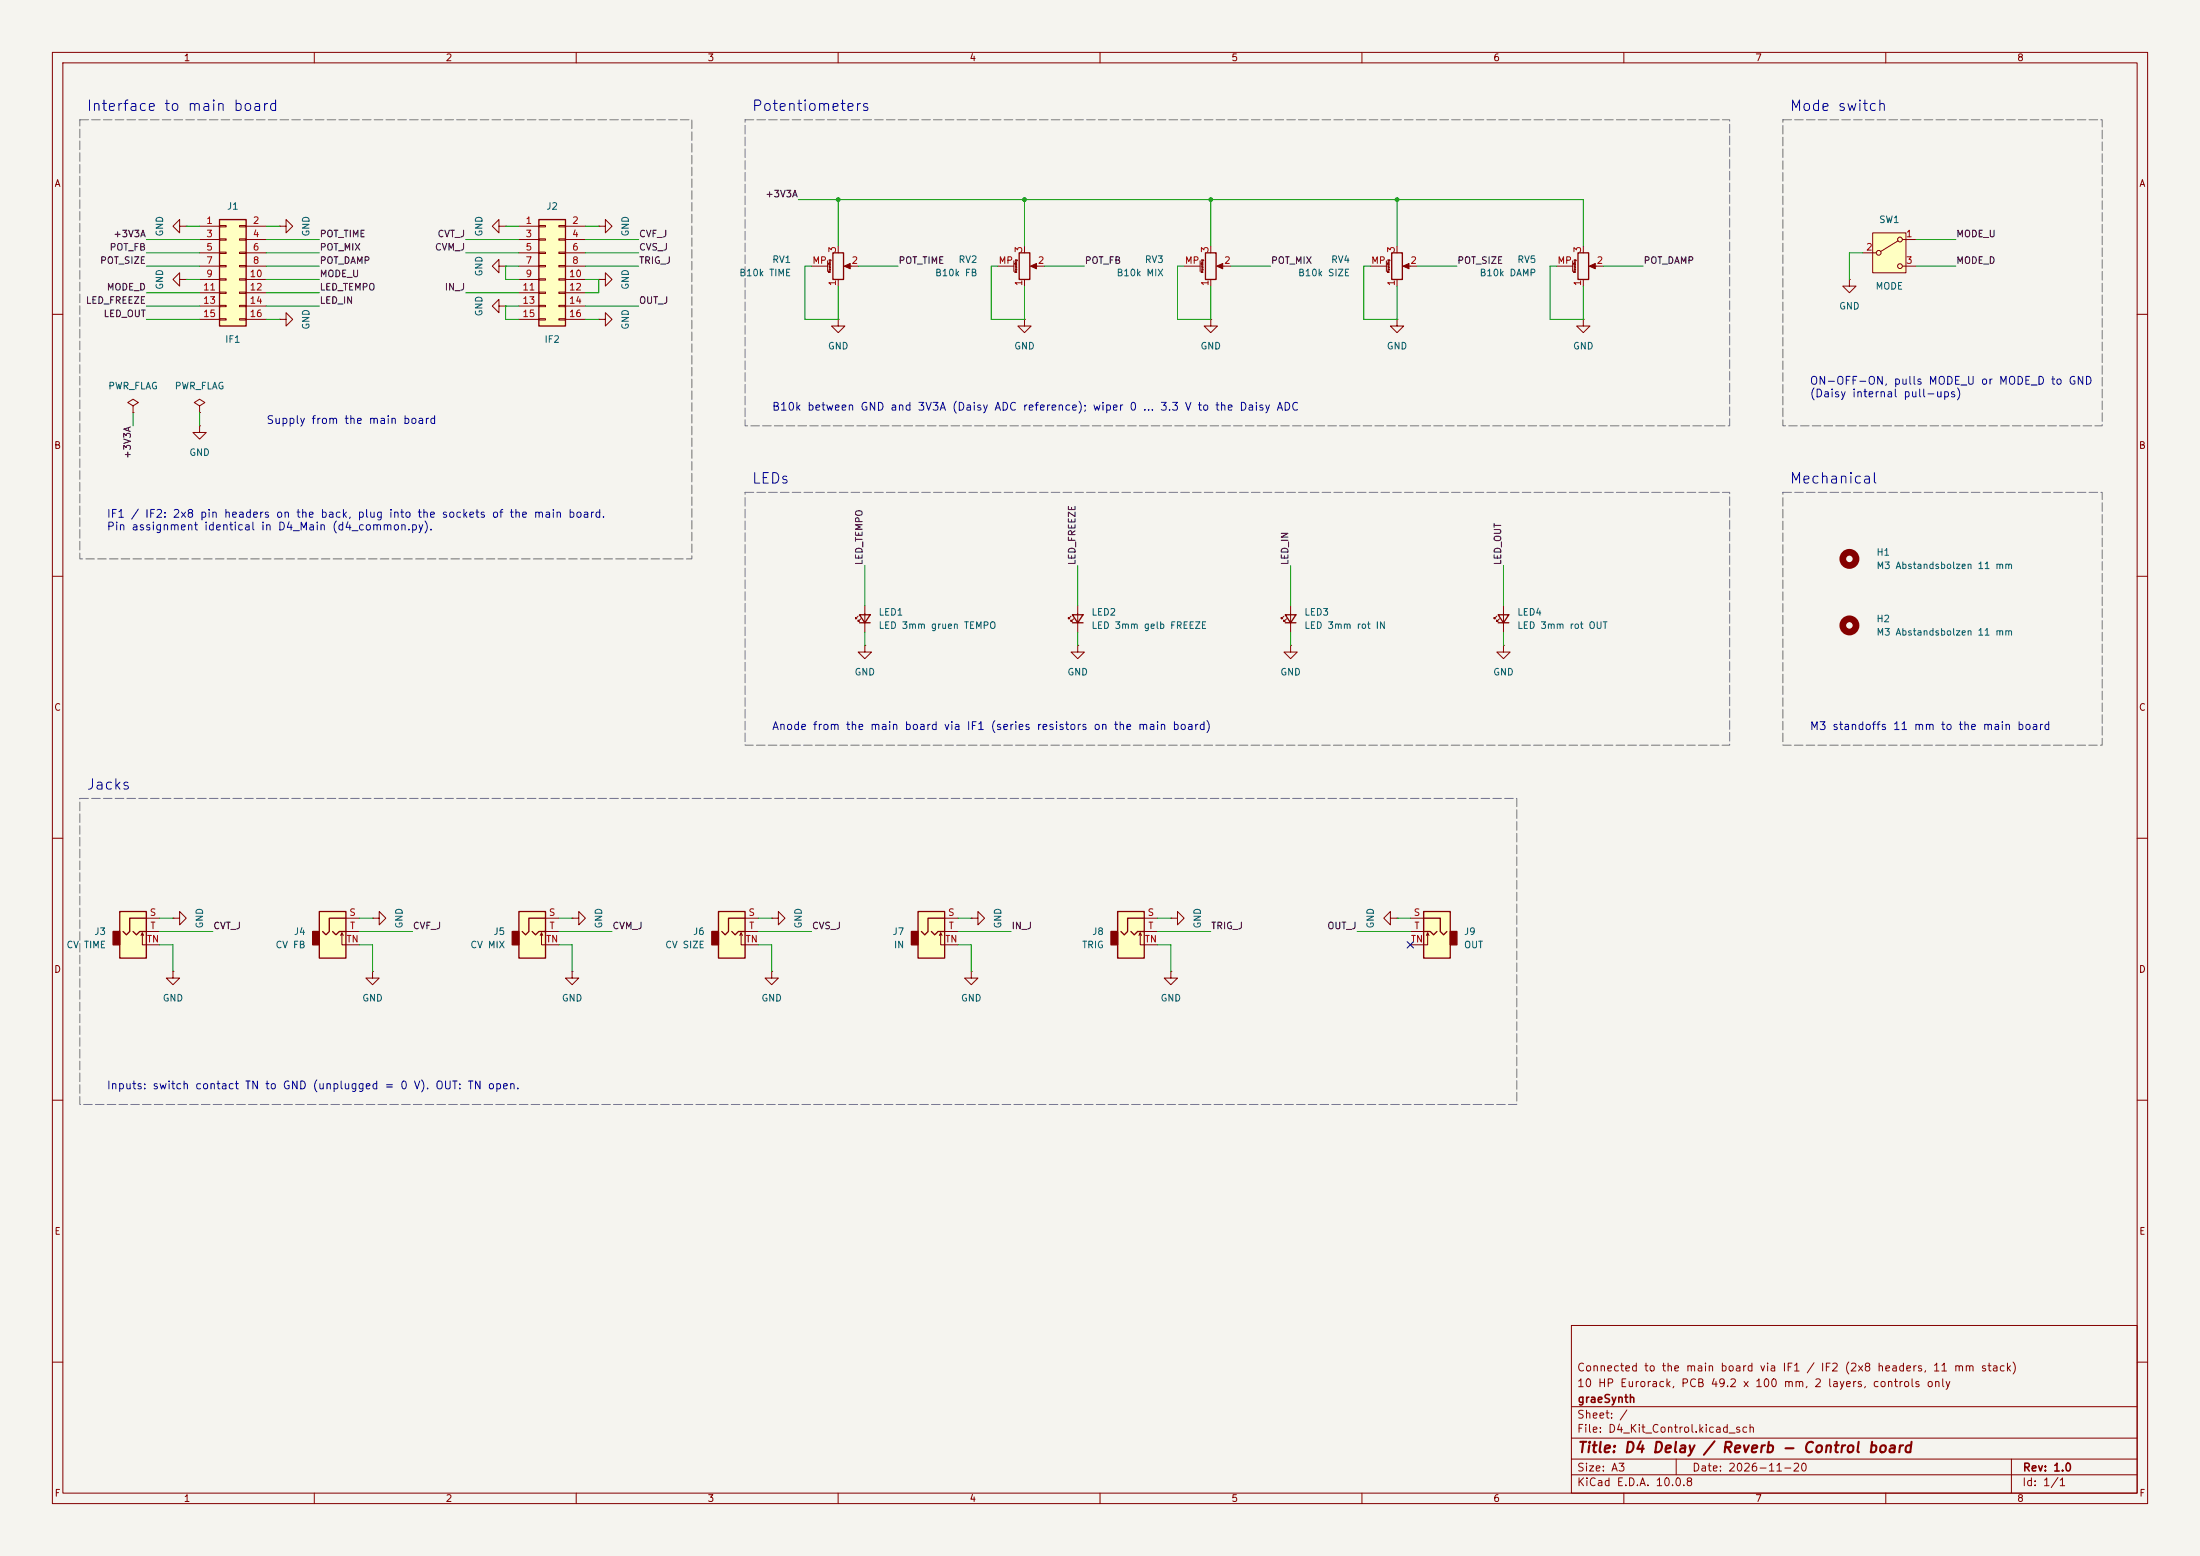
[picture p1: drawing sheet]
<svg xmlns="http://www.w3.org/2000/svg" width="420mm" height="297mm" viewBox="0 0 420 297" stroke-linecap="round" stroke-linejoin="round" font-family="sans-serif">
<path d="M0 0h420v297h-420z" fill="#f5f4ef" stroke="#f5f4ef" stroke-width=".19"/>
<g fill="none" stroke="#840000" stroke-width=".19">
<path d="M10 10h400v277h-400zM12 12h396v273h-396zM60 10v2M110 10v2M160 10v2M210 10v2M260 10v2M310 10v2M360 10v2M10 60h2M408 60h2M10 110h2"/>
<path d="M408 110h2M10 160h2M408 160h2M10 210h2M408 210h2M300 253h108v32h-108zM10 260h2M300 278.5h108M300 274.5h108M300 268.5h108M320 278.5v3M384 278.5v6.5"/>
<path d="M408 260h2M60 285v2M110 285v2M160 285v2M210 285v2M260 285v2M300 281.5h108M310 285v2M360 285v2"/>
</g>
<path d="M22.9 174h5v8.9h-5z" fill="#ffffc2"/>
<path d="M21.6 177.8h1.3v2.5h-1.3z" fill="#840000" stroke="#840000" stroke-width=".25"/>
<path d="M230.1 48.3h2.1v5h-2.1zM265.7 48.3h2v5h-2zM22.9 174h5v8.9h-5zM25.4 177.8l.6 .6 .7-.6h1.2M27.9 175.3h-3.1v2.5l-.7 .6-.6-.6" fill="none" stroke="#840000" stroke-width=".25"/>
<g fill="none" stroke="#840000" stroke-width=".19">
<path d="M34.3 43.2v-1.3l-1.3 1.3 1.3 1.3v-1.3h1.3M35.6 43.2h.1M95.2 43.2v-1.3l-1.2 1.3 1.2 1.3v-1.3h1.3M95.2 50.8v-1.3l-1.2 1.3 1.2 1.3v-1.3h1.3M95.2 58.4v-1.2l-1.2 1.2 1.2 1.3v-1.3h1.3M96.5 43.2h.1M96.5 50.8h.1M96.5 58.4h.1M114.3 43.2h1.3v-1.3l1.2 1.3-1.2 1.3v-1.3M114.3 43.2h.1M114.3 53.3h1.3v-1.2l1.2 1.2-1.2 1.3v-1.3M114.3 53.3h.1"/>
<path d="M226.1 50.8h3M229.1 49.8v2M231.1 47v1.3M231.1 53.3v1.3M232.7 50.8h2.2M261.6 50.8h3.1M264.7 49.8v2M266.7 47v1.3M266.7 53.3v1.3M268.2 50.8h2.3M53.3 61h1.3v-1.3l1.3 1.3-1.3 1.2v-1.2M53.3 61h.1"/>
<path d="M114.3 61h1.3v-1.3l1.2 1.3-1.2 1.2v-1.2M114.3 61h.1M195.6 61v1.2h1.2l-1.2 1.3-1.3-1.3h1.3M195.6 61h.1M231.1 61v1.2h1.3l-1.3 1.3-1.2-1.3h1.2M231.1 61h.1M26.9 178.6l.3-.5v2.2h3.3M27.2 178.1l.2 .5M27.9 175.3h2.6M27.9 177.8h2.6"/>
</g>
<g fill="#840000" stroke="#840000" stroke-width=".19">
<path d="M232.3 50.8l1.1-.5v1z"/>
<path d="M267.8 50.8l1.2-.5v1z"/>
</g>
<path d="M41.9 41.9h5.1v20.3h-5.1z" fill="#ffffc2"/>
<path d="M41.9 41.9h5.1v20.3h-5.1z" fill="none" stroke="#840000" stroke-width=".25"/>
<g fill="none" stroke="#840000" stroke-width=".19">
<path d="M38.1 43.2h3.8M38.1 45.7h3.8M38.1 48.3h3.8M38.1 50.8h3.8M38.1 53.3h3.8M38.1 55.9h3.8M38.1 58.4h3.8M41.9 43.1h1.3v.2h-1.3zM41.9 45.6h1.3v.2h-1.3zM41.9 48.1h1.3v.3h-1.3zM41.9 50.7h1.3v.2h-1.3zM41.9 53.2h1.3v.3h-1.3z"/>
<path d="M41.9 55.8h1.3v.2h-1.3zM41.9 58.3h1.3v.2h-1.3zM45.7 43.1h1.3v.2h-1.3zM45.7 45.6h1.3v.2h-1.3zM45.7 48.1h1.3v.3h-1.3zM45.7 50.7h1.3v.2h-1.3zM45.7 53.2h1.3v.3h-1.3zM45.7 55.8h1.3v.2h-1.3zM45.7 58.3h1.3v.2h-1.3zM47 43.2h3.8M47 45.7h3.8M47 48.3h3.8"/>
<path d="M47 50.8h3.8M47 53.3h3.8M47 55.9h3.8M47 58.4h3.8M38.1 61h3.8M41.9 60.8h1.3v.3h-1.3zM45.7 60.8h1.3v.3h-1.3zM47 61h3.8M223.5 175.3h1.3v-1.3l1.3 1.3-1.3 1.2v-1.2M223.5 175.3h.1"/>
</g>
<path d="M271.8 174h5.1v8.9h-5.1z" fill="#ffffc2"/>
<path d="M276.9 177.8h1.2v2.5h-1.2z" fill="#840000" stroke="#840000" stroke-width=".25"/>
<path d="M271.8 174h5.1v8.9h-5.1zM271.8 177.8h1.2l.7 .6 .6-.6M271.8 175.3h3.2v2.5l.6 .6 .6-.6" fill="none" stroke="#840000" stroke-width=".25"/>
<g fill="none" stroke="#840000" stroke-width=".19">
<path d="M38.1 77.5l1-.7-1-.6-1 .6 1 .7v1.2M38.1 78.7h.1M246.4 123.2v1.3h1.2l-1.2 1.2-1.3-1.2h1.3M246.4 123.2h.1M185.4 175.3h1.3v-1.3l1.3 1.3-1.3 1.2v-1.2M185.4 175.3h.1M265.4 175.3v-1.3l-1.2 1.3 1.2 1.2v-1.2h1.3M266.7 175.3h.1M269.2 175.3h2.6M269.2 177.8h2.6M272.5 178.1l-.2 .5M272.8 178.6l-.3-.5v2.2h-3.3"/>
<path d="M185.4 185.4v1.3h1.3l-1.3 1.3-1.3-1.3h1.3M185.4 185.4h.1M223.5 185.4v1.3h1.3l-1.3 1.3-1.3-1.3h1.3M223.5 185.4h.1"/>
</g>
<path d="M213.4 174h5v8.9h-5z" fill="#ffffc2"/>
<path d="M212.1 177.8h1.3v2.5h-1.3z" fill="#840000" stroke="#840000" stroke-width=".25"/>
<path d="M213.4 174h5v8.9h-5zM215.9 177.8l.6 .6 .7-.6h1.2M218.4 175.3h-3.1v2.5l-.7 .6-.6-.6" fill="none" stroke="#840000" stroke-width=".25"/>
<path d="M217.4 178.6l.3-.5v2.2h3.3M217.7 178.1l.2 .5M218.4 175.3h2.6M218.4 177.8h2.6M33 185.4v1.3h1.3l-1.3 1.3-1.3-1.3h1.3M33 185.4h.1" fill="none" stroke="#840000" stroke-width=".19"/>
<path d="M61 174h5v8.9h-5z" fill="#ffffc2"/>
<path d="M59.7 177.8h1.3v2.5h-1.3z" fill="#840000" stroke="#840000" stroke-width=".25"/>
<path d="M301.2 48.3h2.1v5h-2.1zM245.4 117.3h2l-1 1.6zM245.4 118.9h2M286 117.3h2l-1 1.6zM286 118.9h2M61 174h5v8.9h-5zM63.5 177.8l.6 .6 .7-.6h1.2M66 175.3h-3.1v2.5l-.7 .6-.6-.6" fill="none" stroke="#840000" stroke-width=".25"/>
<g fill="none" stroke="#840000" stroke-width=".19">
<path d="M34.3 53.3v-1.2l-1.3 1.2 1.3 1.3v-1.3h1.3M35.6 53.3h.1M297.2 50.8h3M300.2 49.8v2M302.3 47v1.3M302.3 53.3v1.3M303.8 50.8h2.3M353.1 53.3v1.3h1.2l-1.2 1.3-1.3-1.3h1.3M353.1 53.3h.1M266.7 61v1.2h1.3l-1.3 1.3-1.3-1.3h1.3M266.7 61h.1M302.3 61v1.2h1.2l-1.2 1.3-1.3-1.3h1.3"/>
<path d="M302.3 61h.1M245.1 117.6l-.5 .5v-.2v.2h.3M245.6 118.1l-.5 .5v-.2v.2h.3M246.4 115.6v5.1M285.7 117.6l-.5 .5v-.2v.2h.3M286.3 118.1l-.6 .5v-.2v.2h.3M287 115.6v5.1M287 123.2v1.3h1.3l-1.3 1.2-1.3-1.2h1.3M287 123.2h.1M33 175.3h1.3v-1.3l1.3 1.3-1.3 1.2v-1.2M33 175.3h.1M65 178.6l.3-.5v2.2h3.3"/>
<path d="M65.3 178.1l.2 .5M66 175.3h2.6M66 177.8h2.6"/>
</g>
<path d="M303.4 50.8l1.1-.5v1z" fill="#840000" stroke="#840000" stroke-width=".19"/>
<path d="M357.5 44.5h6.4v7.6h-6.4z" fill="#ffffc2"/>
<g fill="none" stroke="#840000" stroke-width=".19">
<path d="M355.6 48.3h2.5M357.5 44.5h6.4v7.6h-6.4zM362.3 46l-3.3 2M363.2 45.7h2.6M363.2 50.8h2.6M160 61v1.2h1.3l-1.3 1.3-1.3-1.3h1.3M160 61h.1M163.8 117.6l-.5 .5v-.2v.2h.3M164.3 118.1l-.5 .5v-.2v.2h.3M165.1 115.6v5.1M204.5 117.6l-.5 .5v-.2v.2h.2M205 118.1l-.5 .5v-.2v.2h.2"/>
<path d="M205.7 115.6v5.1M165.1 123.2v1.3h1.3l-1.3 1.2-1.3-1.2h1.3M165.1 123.2h.1"/>
<circle cx="358.6" cy="48.3" r=".46"/>
<circle cx="362.7" cy="45.7" r=".46"/>
<circle cx="362.7" cy="50.8" r=".46"/>
</g>
<g fill="none" stroke="#840000" stroke-width="1.3">
<circle cx="353.1" cy="119.4" r="1.27"/>
<circle cx="353.1" cy="106.7" r="1.27"/>
</g>
<path d="M164.1 117.3h2l-1 1.6zM164.1 118.9h2M204.7 117.3h2.1l-1.1 1.6zM204.7 118.9h2.1" fill="none" stroke="#840000" stroke-width=".25"/>
<path d="M99.1 174h5v8.9h-5z" fill="#ffffc2"/>
<path d="M97.8 177.8h1.3v2.5h-1.3z" fill="#840000" stroke="#840000" stroke-width=".25"/>
<path d="M159 48.3h2v5h-2zM99.1 174h5v8.9h-5zM101.6 177.8l.6 .6 .7-.6h1.2M104.1 175.3h-3.1v2.5l-.7 .6-.6-.6" fill="none" stroke="#840000" stroke-width=".25"/>
<path d="M154.9 50.8h3.1M158 49.8v2M160 47v1.3M160 53.3v1.3M161.5 50.8h2.3M205.7 123.2v1.3h1.3l-1.3 1.2-1.2-1.2h1.2M205.7 123.2h.1M103.1 178.6l.3-.5v2.2h3.3M103.4 178.1l.2 .5M104.1 175.3h2.6M104.1 177.8h2.6" fill="none" stroke="#840000" stroke-width=".19"/>
<path d="M161.2 50.8l1.1-.5v1z" fill="#840000" stroke="#840000" stroke-width=".19"/>
<path d="M137.2 174h5v8.9h-5z" fill="#ffffc2"/>
<path d="M135.9 177.8h1.3v2.5h-1.3z" fill="#840000" stroke="#840000" stroke-width=".25"/>
<path d="M137.2 174h5v8.9h-5zM139.7 177.8l.6 .6 .7-.6h1.2M142.2 175.3h-3.1v2.5l-.7 .6-.6-.6" fill="none" stroke="#840000" stroke-width=".25"/>
<path d="M141.2 178.6l.3-.5v2.2h3.3M141.5 178.1l.2 .5M142.2 175.3h2.6M142.2 177.8h2.6M147.3 175.3h1.3v-1.3l1.3 1.3-1.3 1.2v-1.2M147.3 175.3h.1M147.3 185.4v1.3h1.3l-1.3 1.3-1.3-1.3h1.3M147.3 185.4h.1" fill="none" stroke="#840000" stroke-width=".19"/>
<path d="M175.3 174h5v8.9h-5z" fill="#ffffc2"/>
<path d="M174 177.8h1.3v2.5h-1.3z" fill="#840000" stroke="#840000" stroke-width=".25"/>
<path d="M194.6 48.3h2v5h-2zM175.3 174h5v8.9h-5zM177.8 177.8l.6 .6 .7-.6h1.2M180.3 175.3h-3.1v2.5l-.7 .6-.6-.6" fill="none" stroke="#840000" stroke-width=".25"/>
<g fill="none" stroke="#840000" stroke-width=".19">
<path d="M53.3 43.2h1.3v-1.3l1.3 1.3-1.3 1.3v-1.3M53.3 43.2h.1M190.5 50.8h3M193.5 49.8v2M195.6 47v1.3M195.6 53.3v1.3M197.1 50.8h2.3M25.4 77.5l1-.7-1-.6-1 .6 1 .7v1.2M25.4 78.7h.1M38.1 81.3v1.3h1.3l-1.3 1.2-1.3-1.2h1.3M38.1 81.3h.1M71.1 175.3h1.3v-1.3l1.3 1.3-1.3 1.2v-1.2"/>
<path d="M71.1 175.3h.1M109.2 175.3h1.3v-1.3l1.3 1.3-1.3 1.2v-1.2M109.2 175.3h.1M179.3 178.6l.3-.5v2.2h3.3M179.6 178.1l.2 .5M180.3 175.3h2.6M180.3 177.8h2.6M71.1 185.4v1.3h1.3l-1.3 1.3-1.3-1.3h1.3M71.1 185.4h.1M109.2 185.4v1.3h1.3l-1.3 1.3-1.3-1.3h1.3M109.2 185.4h.1"/>
</g>
<path d="M196.7 50.8l1.2-.5v1z" fill="#840000" stroke="#840000" stroke-width=".19"/>
<path d="M102.9 41.9h5v20.3h-5z" fill="#ffffc2"/>
<path d="M102.9 41.9h5v20.3h-5z" fill="none" stroke="#840000" stroke-width=".25"/>
<g fill="none" stroke="#840000" stroke-width=".19">
<path d="M99.1 43.2h3.8M99.1 45.7h3.8M99.1 48.3h3.8M99.1 50.8h3.8M99.1 53.3h3.8M99.1 55.9h3.8M99.1 58.4h3.8M102.9 43.1h1.2v.2h-1.2zM102.9 45.6h1.2v.2h-1.2zM102.9 48.1h1.2v.3h-1.2zM102.9 50.7h1.2v.2h-1.2zM102.9 53.2h1.2v.3h-1.2z"/>
<path d="M102.9 55.8h1.2v.2h-1.2zM102.9 58.3h1.2v.2h-1.2zM106.7 43.1h1.2v.2h-1.2zM106.7 45.6h1.2v.2h-1.2zM106.7 48.1h1.2v.3h-1.2zM106.7 50.7h1.2v.2h-1.2zM106.7 53.2h1.2v.3h-1.2zM106.7 55.8h1.2v.2h-1.2zM106.7 58.3h1.2v.2h-1.2zM107.9 43.2h3.9M107.9 45.7h3.9M107.9 48.3h3.9"/>
<path d="M107.9 50.8h3.9M107.9 53.3h3.9M107.9 55.9h3.9M107.9 58.4h3.9M99.1 61h3.8M102.9 60.8h1.2v.3h-1.2zM106.7 60.8h1.2v.3h-1.2zM107.9 61h3.9"/>
</g>
<g fill="none" stroke="#009600" stroke-width=".19">
<path d="M152.4 38.1h149.9v8.9M160 38.1v8.9M195.6 38.1v8.9M231.1 38.1v8.9M266.7 38.1v8.9M27.9 48.3h10.2M27.9 45.7h10.2M27.9 50.8h10.2M27.9 55.9h10.2M27.9 58.4h10.2M35.6 43.2h2.5M35.6 53.3h2.5"/>
<path d="M50.8 43.2h2.5M50.8 48.3h10.2M50.8 45.7h10.2M50.8 50.8h10.2M50.8 53.3h10.2M50.8 55.9h10.2M50.8 58.4h10.2M88.9 48.3h10.2M88.9 45.7h10.2M88.9 55.9h10.2M96.5 43.2h2.6M99.1 58.4h-2.6v2.6h2.6"/>
<path d="M99.1 50.8h-2.6v2.5h2.6M111.8 43.2h2.5M111.8 48.3h10.1M111.8 45.7h10.1M111.8 50.8h10.1M111.8 53.3h2.5v2.6h-2.5M111.8 58.4h10.1M154.9 50.8h-1.2v10.2h6.3v-6.4M163.8 50.8h7.6M190.5 50.8h-1.3v10.2h6.4v-6.4M199.4 50.8h7.6M226.1 50.8h-1.3v10.2h6.3v-6.4"/>
<path d="M234.9 50.8h7.7M261.6 50.8h-1.3v10.2h6.4v-6.4M270.5 50.8h7.6M297.2 50.8h-1.3v10.2h6.4v-6.4M306.1 50.8h7.6M355.6 48.3h-2.5v5M365.8 45.7h7.6M365.8 50.8h7.6M25.4 78.7v2.6M27.9 61h10.2M38.1 78.7v2.6M50.8 61h2.5"/>
<path d="M111.8 61h2.5M165.1 108v7.6M205.7 108v7.6M246.4 108v7.6M287 108v7.6M165.1 120.7v2.5M205.7 120.7v2.5M246.4 120.7v2.5M287 120.7v2.5M30.5 177.8h10.1M30.5 175.3h2.5M68.6 177.8h10.1"/>
<path d="M68.6 175.3h2.5M106.7 177.8h10.1M106.7 175.3h2.5M144.8 177.8h10.1M144.8 175.3h2.5M182.9 177.8h10.1M182.9 175.3h2.5M221 177.8h10.1M221 175.3h2.5M259.1 177.8h10.1M266.7 175.3h2.5M30.5 180.3h2.5v5.1"/>
<path d="M68.6 180.3h2.5v5.1M106.7 180.3h2.5v5.1M144.8 180.3h2.5v5.1M182.9 180.3h2.5v5.1M221 180.3h2.5v5.1"/>
</g>
<path d="M268.6 179.7l1.2 1.2M269.8 179.7l-1.2 1.2" fill="none" stroke="#000084" stroke-width=".19"/>
<path d="M15.2 22.9h116.9v83.8h-116.9zM142.2 22.9h188v58.4h-188zM340.4 22.9h60.9v58.4h-60.9zM142.2 94h188v48.2h-188zM340.4 94h60.9v48.2h-60.9zM15.2 152.4h274.4v58.4h-274.4z" fill="none" stroke="#787878" stroke-width=".19" stroke-dasharray="1.6 .6"/>
<g fill="#009600">
<circle cx="160" cy="38.1" r=".46"/>
<circle cx="231.1" cy="38.1" r=".46"/>
<circle cx="195.6" cy="38.1" r=".46"/>
<circle cx="266.7" cy="38.1" r=".46"/>
</g>
<g font-size="2" fill="#0000c2">
<text x="16.4" y="21.7">Interface to main board</text>
<text x="143.4" y="21.7">Potentiometers</text>
<text x="341.5" y="21.7">Mode switch</text>
<text x="143.4" y="92.8">LEDs</text>
<text x="341.5" y="92.8">Mechanical</text>
<text x="16.4" y="151.2">Jacks</text>
</g>
<text font-size="2" fill="#840000" x="301" y="277.8">Title: D4 Delay / Reverb - Control board</text>
<g font-size="1.5" fill="#0000c2">
<text x="345.4" y="73.8">ON-OFF-ON, pulls MODE_U or MODE_D to GND</text>
<text x="345.4" y="76.2">(Daisy internal pull-ups)</text>
<text x="50.8" y="81.3">Supply from the main board</text>
<text x="147.3" y="78.8">B10k between GND and 3V3A (Daisy ADC reference); wiper 0 ... 3.3 V to the Daisy ADC</text>
<text x="20.3" y="99.2">IF1 / IF2: 2x8 pin headers on the back, plug into the sockets of the main board.</text>
<text x="20.3" y="101.6">Pin assignment identical in D4_Main (d4_common.py).</text>
<text x="147.3" y="139.7">Anode from the main board via IF1 (series resistors on the main board)</text>
<text x="345.4" y="139.7">M3 standoffs 11 mm to the main board</text>
<text x="20.3" y="208.3">Inputs: switch contact TN to GND (unplugged = 0 V). OUT: TN open.</text>
</g>
<g font-size="1.5" fill="#840000">
<text x="300.9" y="262.1">Connected to the main board via IF1 / IF2 (2x8 headers, 11 mm stack)</text>
<text x="300.9" y="265.1">10 HP Eurorack, PCB 49.2 x 100 mm, 2 layers, controls only</text>
<text x="301" y="268.1">graeSynth</text>
<text x="300.9" y="273.8">File: D4_Kit_Control.kicad_sch</text>
<text x="300.9" y="271.1">Sheet: /</text>
<text x="300.9" y="281.2">Size: A3</text>
<text x="322.9" y="281.2">Date: 2026-11-20</text>
<text x="386" y="281.2">Rev: 1.0</text>
<text x="300.9" y="284">KiCad E.D.A. 10.0.8</text>
<text x="385.9" y="284">Id: 1/1</text>
</g>
<g font-size="1.3" fill="#840000">
<text x="35" y="12">1</text>
<text x="85" y="12">2</text>
<text x="135" y="12">3</text>
<text x="185" y="12">4</text>
<text x="235" y="12">5</text>
<text x="285" y="12">6</text>
<text x="335" y="12">7</text>
<text x="385" y="12">8</text>
<text x="10.3" y="36">A</text>
<text x="408.3" y="36">A</text>
<text x="10.2" y="86">B</text>
<text x="408.2" y="86">B</text>
<text x="10.2" y="136">C</text>
<text x="408.2" y="136">C</text>
<text x="10.2" y="186">D</text>
<text x="408.2" y="186">D</text>
<text x="10.3" y="236">E</text>
<text x="408.3" y="236">E</text>
<text x="10.3" y="286">F</text>
<text x="35" y="287">1</text>
<text x="85" y="287">2</text>
<text x="135" y="287">3</text>
<text x="185" y="287">4</text>
<text x="235" y="287">5</text>
<text x="285" y="287">6</text>
<text x="335" y="287">7</text>
<text x="385" y="287">8</text>
<text x="408.3" y="286">F</text>
</g>
<g font-size="1.3" fill="#006464">
<text x="43.2" y="40.3">J1</text>
<text x="104.2" y="40.3">J2</text>
<text x="31.4" y="45.2" transform="rotate(-90 31.4 45.2)">GND</text>
<text x="59.4" y="45.2" transform="rotate(-90 59.4 45.2)">GND</text>
<text x="92.4" y="45.2" transform="rotate(-90 92.4 45.2)">GND</text>
<text x="120.3" y="45.2" transform="rotate(-90 120.3 45.2)">GND</text>
<text x="358.6" y="42.9">SW1</text>
<text x="92.4" y="52.9" transform="rotate(-90 92.4 52.9)">GND</text>
<text x="141" y="53">B10k TIME</text>
<text x="147.3" y="50.5">RV1</text>
<text x="178.4" y="53">B10k FB</text>
<text x="182.9" y="50.5">RV2</text>
<text x="213.1" y="53">B10k MIX</text>
<text x="218.4" y="50.5">RV3</text>
<text x="247.7" y="53">B10k SIZE</text>
<text x="254" y="50.5">RV4</text>
<text x="282.4" y="53">B10k DAMP</text>
<text x="289.6" y="50.5">RV5</text>
<text x="31.4" y="55.4" transform="rotate(-90 31.4 55.4)">GND</text>
<text x="120.3" y="55.4" transform="rotate(-90 120.3 55.4)">GND</text>
<text x="351" y="59.4">GND</text>
<text x="358" y="55.6">MODE</text>
<text x="42.9" y="65.7">IF1</text>
<text x="59.4" y="63" transform="rotate(-90 59.4 63)">GND</text>
<text x="92.4" y="60.5" transform="rotate(-90 92.4 60.5)">GND</text>
<text x="103.8" y="65.7">IF2</text>
<text x="120.3" y="63" transform="rotate(-90 120.3 63)">GND</text>
<text x="158" y="67">GND</text>
<text x="193.5" y="67">GND</text>
<text x="229.1" y="67">GND</text>
<text x="264.6" y="67">GND</text>
<text x="300.2" y="67">GND</text>
<text x="20.6" y="74.6">PWR_FLAG</text>
<text x="33.3" y="74.6">PWR_FLAG</text>
<text x="36" y="87.3">GND</text>
<text x="358.1" y="106.4">H1</text>
<text x="358.1" y="108.9">M3 Abstandsbolzen 11 mm</text>
<text x="167.6" y="117.8">LED1</text>
<text x="208.3" y="117.8">LED2</text>
<text x="248.9" y="117.8">LED3</text>
<text x="289.5" y="117.8">LED4</text>
<text x="358.1" y="119.1">H2</text>
<text x="167.6" y="120.3">LED 3mm gruen TEMPO</text>
<text x="208.3" y="120.3">LED 3mm gelb FREEZE</text>
<text x="248.9" y="120.3">LED 3mm rot IN</text>
<text x="289.5" y="120.3">LED 3mm rot OUT</text>
<text x="358.1" y="121.6">M3 Abstandsbolzen 11 mm</text>
<text x="163" y="129.2">GND</text>
<text x="203.7" y="129.2">GND</text>
<text x="244.3" y="129.2">GND</text>
<text x="285" y="129.2">GND</text>
<text x="17.9" y="178.8">J3</text>
<text x="39.1" y="177.3" transform="rotate(-90 39.1 177.3)">GND</text>
<text x="56" y="178.8">J4</text>
<text x="77.2" y="177.3" transform="rotate(-90 77.2 177.3)">GND</text>
<text x="94.1" y="178.8">J5</text>
<text x="115.3" y="177.3" transform="rotate(-90 115.3 177.3)">GND</text>
<text x="132.2" y="178.8">J6</text>
<text x="153.4" y="177.3" transform="rotate(-90 153.4 177.3)">GND</text>
<text x="170.3" y="178.8">J7</text>
<text x="191.5" y="177.3" transform="rotate(-90 191.5 177.3)">GND</text>
<text x="208.4" y="178.8">J8</text>
<text x="229.6" y="177.3" transform="rotate(-90 229.6 177.3)">GND</text>
<text x="262.6" y="177.3" transform="rotate(-90 262.6 177.3)">GND</text>
<text x="279.4" y="178.8">J9</text>
<text x="12.6" y="181.3">CV</text>
<text x="15.9" y="181.3">TIME</text>
<text x="52.5" y="181.3">CV FB</text>
<text x="89.7" y="181.3">CV MIX</text>
<text x="126.9" y="181.3">CV SIZE</text>
<text x="170.5" y="181.3">IN</text>
<text x="206.5" y="181.3">TRIG</text>
<text x="279.4" y="181.3">OUT</text>
<text x="31" y="191.5">GND</text>
<text x="69.1" y="191.5">GND</text>
<text x="107.2" y="191.5">GND</text>
<text x="145.3" y="191.5">GND</text>
<text x="183.4" y="191.5">GND</text>
<text x="221.5" y="191.5">GND</text>
</g>
<g font-size="1.3" fill="#0f0f0f">
<text x="146" y="38">+3V3A</text>
<text x="21.5" y="45.6">+3V3A</text>
<text x="60.9" y="45.6">POT_TIME</text>
<text x="83.4" y="45.6">CVT_J</text>
<text x="121.9" y="45.6">CVF_J</text>
<text x="373.4" y="45.6">MODE_U</text>
<text x="19" y="50.7">POT_SIZE</text>
<text x="20.8" y="48.1">POT_FB</text>
<text x="60.9" y="53.2">MODE_U</text>
<text x="60.9" y="48.1">POT_MIX</text>
<text x="60.9" y="50.7">POT_DAMP</text>
<text x="82.9" y="48.1">CVM_J</text>
<text x="121.9" y="48.1">CVS_J</text>
<text x="121.9" y="50.7">TRIG_J</text>
<text x="171.4" y="50.7">POT_TIME</text>
<text x="207" y="50.7">POT_FB</text>
<text x="242.5" y="50.7">POT_MIX</text>
<text x="278.1" y="50.7">POT_SIZE</text>
<text x="313.7" y="50.7">POT_DAMP</text>
<text x="373.4" y="50.7">MODE_D</text>
<text x="16.3" y="58.3">LED_FREEZE</text>
<text x="20.3" y="55.8">MODE_D</text>
<text x="60.9" y="55.8">LED_TEMPO</text>
<text x="60.9" y="58.3">LED_IN</text>
<text x="84.8" y="55.8">IN_J</text>
<text x="121.9" y="58.3">OUT_J</text>
<text x="19.7" y="60.8">LED_OUT</text>
<text x="25.3" y="87.7" transform="rotate(-90 25.3 87.7)">+3V3A</text>
<text x="165" y="108" transform="rotate(-90 165 108)">LED_TEMPO</text>
<text x="205.6" y="108" transform="rotate(-90 205.6 108)">LED_FREEZE</text>
<text x="246.3" y="108" transform="rotate(-90 246.3 108)">LED_IN</text>
<text x="286.9" y="108" transform="rotate(-90 286.9 108)">LED_OUT</text>
<text x="40.6" y="177.7">CVT_J</text>
<text x="78.7" y="177.7">CVF_J</text>
<text x="116.8" y="177.7">CVM_J</text>
<text x="154.9" y="177.7">CVS_J</text>
<text x="193" y="177.7">IN_J</text>
<text x="231.1" y="177.7">TRIG_J</text>
<text x="253.3" y="177.7">OUT_J</text>
</g>
<g font-size="1.3" fill="#a90000">
<text x="39.3" y="43">1</text>
<text x="39.3" y="45.6">3</text>
<text x="48.2" y="43">2</text>
<text x="48.2" y="45.6">4</text>
<text x="100.2" y="43">1</text>
<text x="100.2" y="45.6">3</text>
<text x="109.1" y="43">2</text>
<text x="109.1" y="45.6">4</text>
<text x="363.8" y="45.6">1</text>
<text x="39.3" y="48.1">5</text>
<text x="39.3" y="50.7">7</text>
<text x="39.3" y="53.2">9</text>
<text x="47.6" y="53.2">10</text>
<text x="48.2" y="48.1">6</text>
<text x="48.2" y="50.7">8</text>
<text x="100.2" y="48.1">5</text>
<text x="100.2" y="50.7">7</text>
<text x="100.2" y="53.2">9</text>
<text x="108.5" y="53.2">10</text>
<text x="109.1" y="48.1">6</text>
<text x="109.1" y="50.7">8</text>
<text x="155" y="50.7">MP</text>
<text x="159.9" y="48.4" transform="rotate(-90 159.9 48.4)">3</text>
<text x="162.5" y="50.7">2</text>
<text x="190.5" y="50.7">MP</text>
<text x="195.4" y="48.4" transform="rotate(-90 195.4 48.4)">3</text>
<text x="198" y="50.7">2</text>
<text x="226.1" y="50.7">MP</text>
<text x="231" y="48.4" transform="rotate(-90 231 48.4)">3</text>
<text x="233.6" y="50.7">2</text>
<text x="261.7" y="50.7">MP</text>
<text x="266.6" y="48.4" transform="rotate(-90 266.6 48.4)">3</text>
<text x="269.1" y="50.7">2</text>
<text x="297.2" y="50.7">MP</text>
<text x="302.1" y="48.4" transform="rotate(-90 302.1 48.4)">3</text>
<text x="304.7" y="50.7">2</text>
<text x="356.1" y="48.1">2</text>
<text x="363.8" y="50.7">3</text>
<text x="38.7" y="55.7">11</text>
<text x="38.7" y="58.3">13</text>
<text x="47.6" y="55.7">12</text>
<text x="47.6" y="58.3">14</text>
<text x="99.6" y="55.7">11</text>
<text x="99.6" y="58.3">13</text>
<text x="108.5" y="55.7">12</text>
<text x="108.5" y="58.3">14</text>
<text x="159.9" y="54.7" transform="rotate(-90 159.9 54.7)">1</text>
<text x="195.4" y="54.7" transform="rotate(-90 195.4 54.7)">1</text>
<text x="231" y="54.7" transform="rotate(-90 231 54.7)">1</text>
<text x="266.6" y="54.7" transform="rotate(-90 266.6 54.7)">1</text>
<text x="302.1" y="54.7" transform="rotate(-90 302.1 54.7)">1</text>
<text x="38.7" y="60.8">15</text>
<text x="47.6" y="60.8">16</text>
<text x="99.6" y="60.8">15</text>
<text x="108.5" y="60.8">16</text>
<text x="28.5" y="175.1">S</text>
<text x="28.6" y="177.7">T</text>
<text x="66.6" y="175.1">S</text>
<text x="66.7" y="177.7">T</text>
<text x="104.7" y="175.1">S</text>
<text x="104.8" y="177.7">T</text>
<text x="142.8" y="175.1">S</text>
<text x="142.9" y="177.7">T</text>
<text x="180.9" y="175.1">S</text>
<text x="181" y="177.7">T</text>
<text x="219" y="175.1">S</text>
<text x="219.1" y="177.7">T</text>
<text x="269.8" y="175.1">S</text>
<text x="269.9" y="177.7">T</text>
<text x="27.9" y="180.2">TN</text>
<text x="66" y="180.2">TN</text>
<text x="104.1" y="180.2">TN</text>
<text x="142.2" y="180.2">TN</text>
<text x="180.3" y="180.2">TN</text>
<text x="218.4" y="180.2">TN</text>
<text x="269.2" y="180.2">TN</text>
</g>
<g font-size=".4" fill="#840000">
<text x="158.7" y="52.1" transform="rotate(-90 158.7 52.1)">Mounting</text>
<text x="194.2" y="52.1" transform="rotate(-90 194.2 52.1)">Mounting</text>
<text x="229.8" y="52.1" transform="rotate(-90 229.8 52.1)">Mounting</text>
<text x="265.3" y="52.1" transform="rotate(-90 265.3 52.1)">Mounting</text>
<text x="300.9" y="52.1" transform="rotate(-90 300.9 52.1)">Mounting</text>
</g>
</svg>
